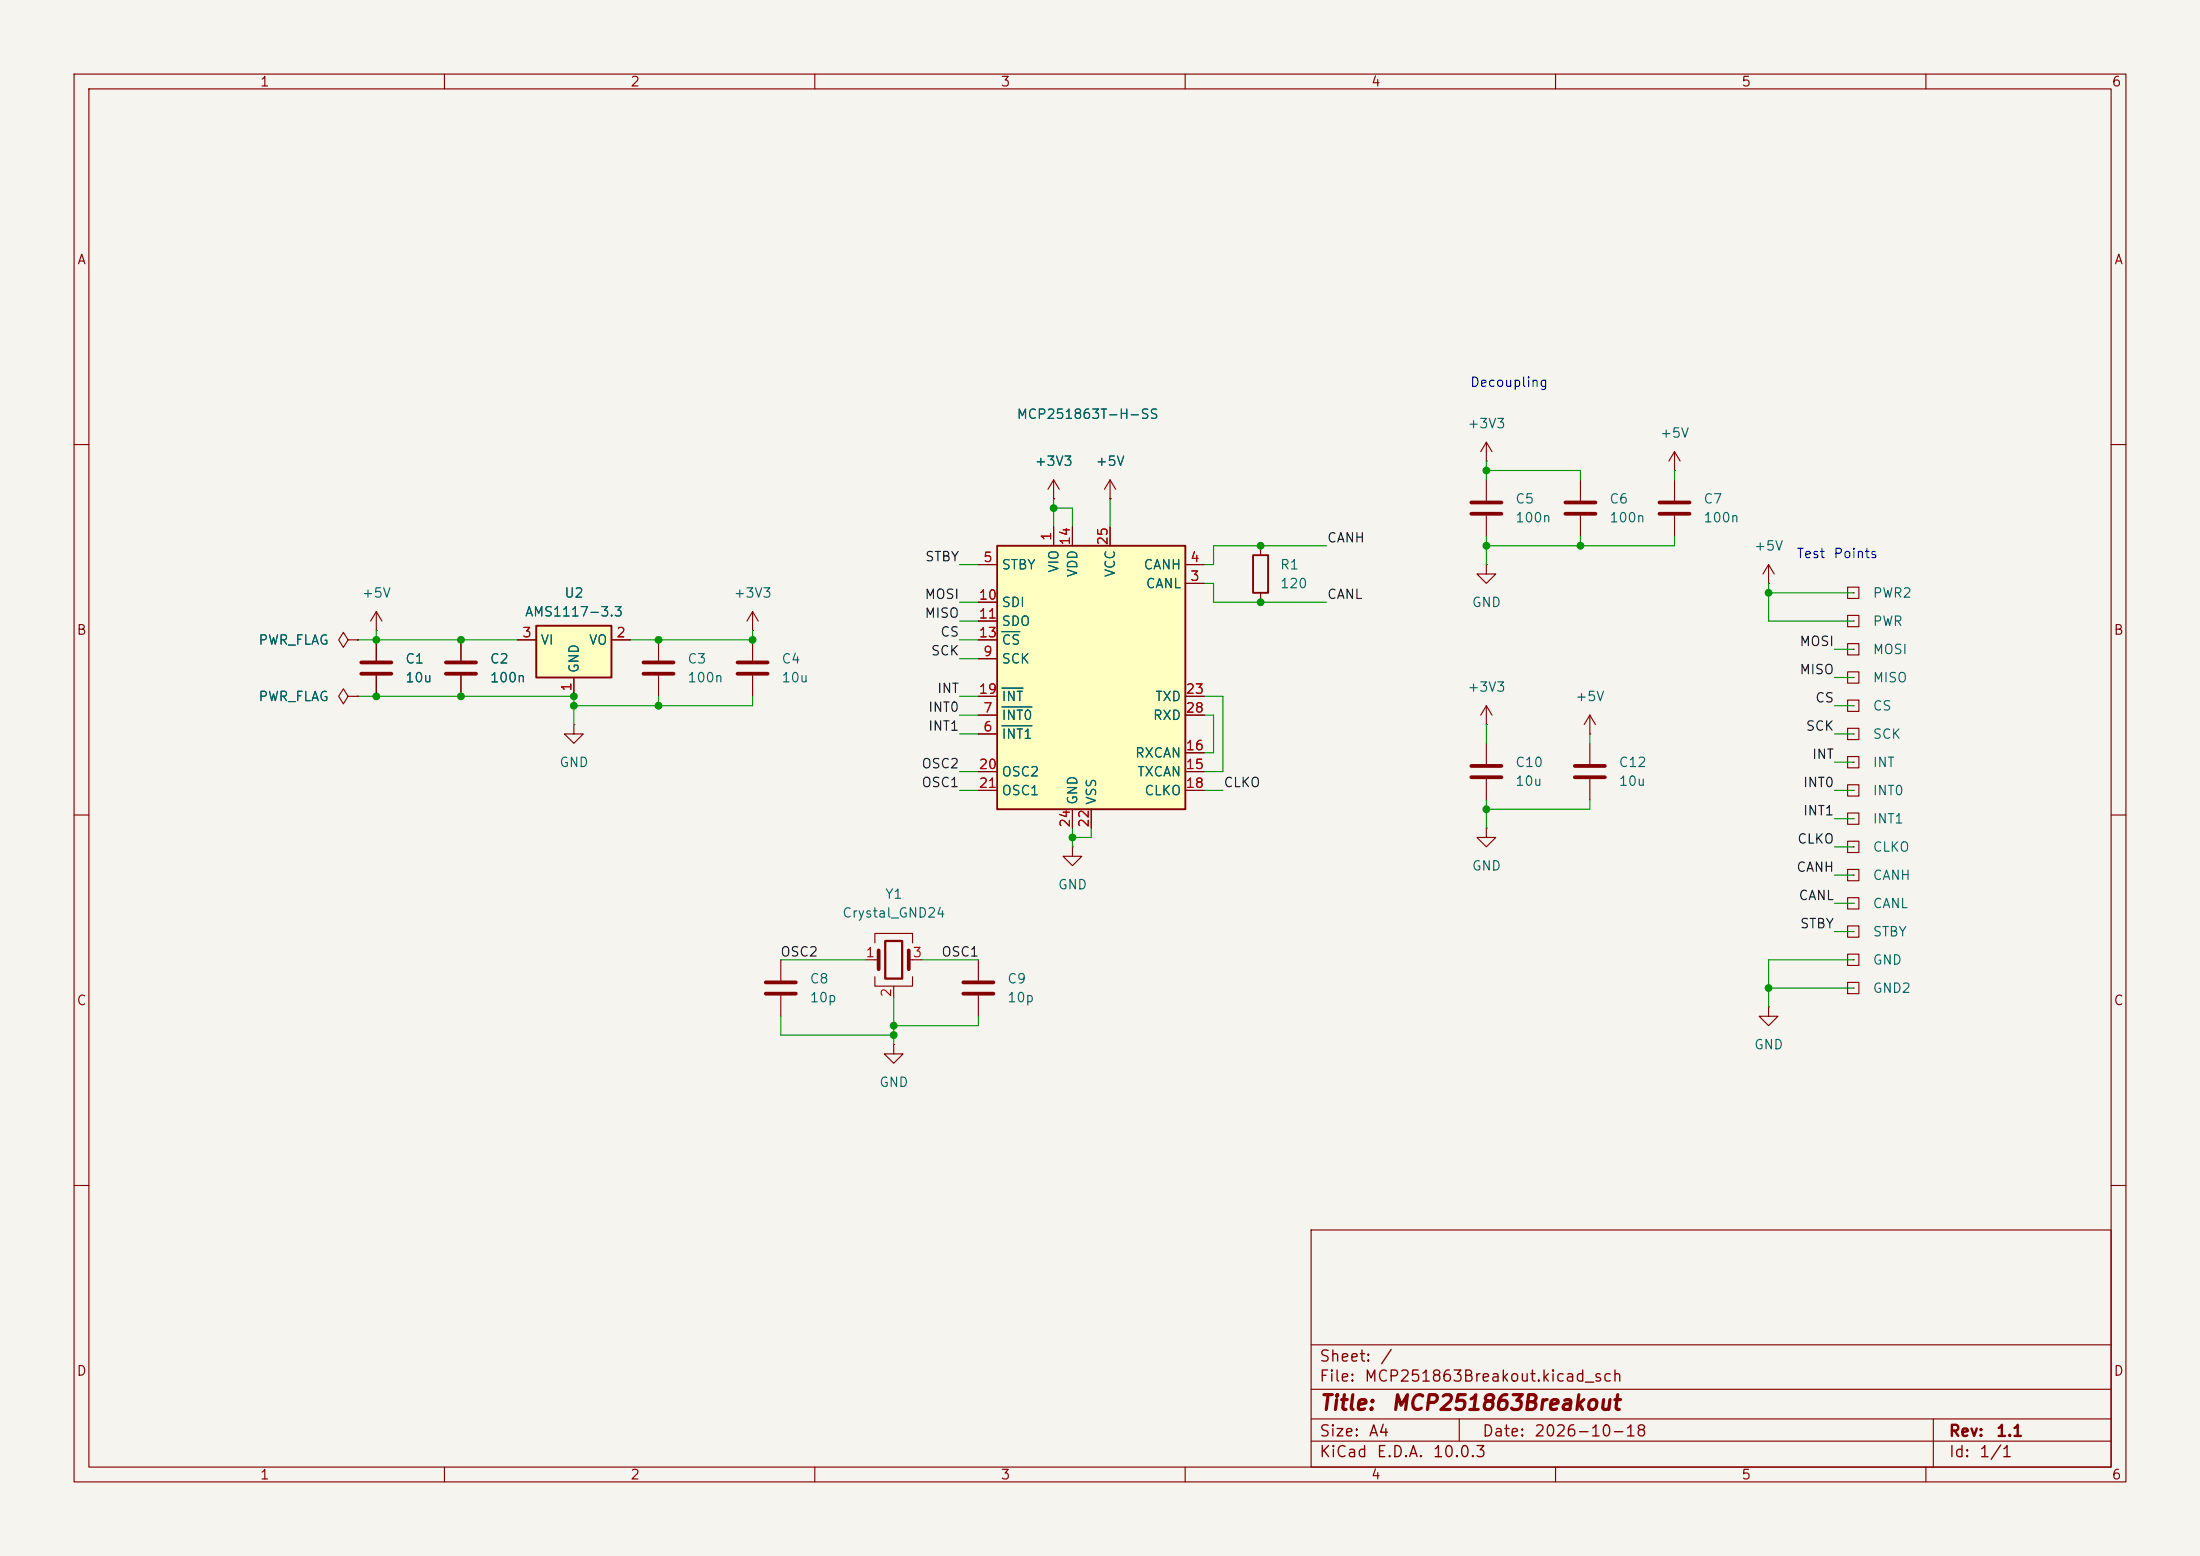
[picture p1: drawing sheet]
<svg xmlns="http://www.w3.org/2000/svg" width="297mm" height="210mm" viewBox="0 0 297 210" stroke-linecap="round" stroke-linejoin="round" font-family="sans-serif">
<path d="M0 0h297v210h-297z" fill="#f5f4ef" stroke="#f5f4ef" stroke-width=".14"/>
<g fill="none" stroke="#840000" stroke-width=".15">
<path d="M10 10h277v190h-277zM12 12h273v186h-273zM60 10v2M110 10v2M160 10v2M210 10v2M260 10v2M10 60h2M142.2 67.3h.1M142.2 64.8l-.7 1.2M142.2 64.8l.8 1.2M142.2 64.8v2.5"/>
<path d="M149.9 67.3h.1M149.9 64.8l-.8 1.2M149.9 64.8l.7 1.2M149.9 64.8v2.5M285 60h2M249.4 94.5h1.6v1.5h-1.6zM249.4 98.3h1.6v1.5h-1.6zM249.4 90.7h1.6v1.5h-1.6zM250.2 95.3h.1M250.2 99.1h.1M250.2 91.4h.1M10 110h2"/>
<path d="M144.8 114.3v1.3h1.2l-1.2 1.2-1.3-1.2h1.3M144.8 114.3h.1M200.7 111.8v1.2h1.2l-1.2 1.3-1.3-1.3h1.3M200.7 111.8h.1M249.4 113.5h1.6v1.6h-1.6zM249.4 105.9h1.6v1.5h-1.6zM249.4 102.1h1.6v1.5h-1.6zM249.4 109.7h1.6v1.6h-1.6zM250.2 114.3h.1M250.2 106.7h.1M250.2 102.9h.1M250.2 110.5h.1"/>
<path d="M285 110h2M105.4 129.5v2.8M105.4 134.4v2.8M116.8 129.5h1.8M118.1 127.3v-1.3h5.1v1.3M118.1 131.8v1.3h5.1v-1.3M120.6 133.1v1.5M122.7 129.5h1.8M132.1 129.5v2.8M132.1 134.4v2.8M238.8 135.9v1.3h1.2l-1.2 1.2-1.3-1.2h1.3M238.8 135.9h.1"/>
<path d="M249.4 125h1.6v1.5h-1.6zM249.4 121.2h1.6v1.5h-1.6zM249.4 132.6h1.6v1.5h-1.6zM249.4 128.8h1.6v1.5h-1.6zM250.2 125.7h.1M250.2 121.9h.1M250.2 133.4h.1M250.2 129.5h.1M10 160h2M177 166h108v32h-108zM285 160h2M60 198v2"/>
<path d="M110 198v2M160 198v2M177 194.5h108M177 191.5h108M177 187.5h108M177 181.5h108M197 191.5v3M210 198v2M260 198v2M261 191.5v6.5"/>
</g>
<path d="M103.4 132.6h4M103.4 134.1h4M118.6 128.3v2.5M122.7 128.3v2.5M130 132.6h4.1M130 134.1h4.1" fill="none" stroke="#840000" stroke-width=".51"/>
<path d="M119.5 127h2.3v5.1h-2.3z" fill="none" stroke="#840000" stroke-width=".3"/>
<path d="M134.6 73.7h25.4v35.5h-25.4z" fill="#ffffc2"/>
<path d="M134.6 73.7h25.4v35.5h-25.4zM169.2 74.9h2v5.1h-2z" fill="none" stroke="#840000" stroke-width=".25"/>
<g fill="none" stroke="#840000" stroke-width=".15">
<path d="M200.7 59.7v2.5M200.7 59.7l-.8 1.3M200.7 59.7l.7 1.3M132.1 76.2h2.5M142.2 71.1v2.6M144.8 71.1v2.6M149.9 71.1v2.6M160 78.7h2.6M160 76.2h2.6M170.2 73.7v1.2M200.7 62.2h.1M200.7 76.2v1.3h1.2l-1.2 1.2-1.3-1.2h1.3"/>
<path d="M200.7 76.2h.1M200.7 64.8v2.8M200.7 69.6v2.8M213.4 64.8v2.8M213.4 69.6v2.8M226.1 63.5h.1M226.1 61l-.8 1.2M226.1 61l.7 1.2M226.1 61v2.5M77.5 97.8v1.3h1.2l-1.2 1.2-1.3-1.2h1.3M77.5 97.8h.1M88.9 86.4v2.8"/>
<path d="M88.9 91.2v2.8M101.6 85.1h.1M101.6 82.6v2.5M101.6 86.4v2.8M101.6 91.2v2.8M101.6 82.6l-.8 1.2M101.6 82.6l.8 1.2M132.1 99.1h2.5M132.1 96.5h2.5M132.1 88.9h2.5M132.1 81.3h2.5M132.1 83.8h2.5"/>
<path d="M132.1 86.4h2.5M132.1 94h2.5M160 96.5h2.6M160 94h2.6M170.2 80v1.3M200.7 97.8h.1M200.7 95.3l-.8 1.2M200.7 95.3l.7 1.2M200.7 95.3v2.5M132.1 104.1h2.5M132.1 106.7h2.5M144.8 109.2v2.6"/>
<path d="M147.3 109.2v2.6M160 104.1h2.6M160 101.6h2.6M160 106.7h2.6M249.4 117.3h1.6v1.6h-1.6zM250.2 118.1h.1M120.6 141v1.2h1.3l-1.3 1.3-1.2-1.3h1.2M120.6 141h.1"/>
</g>
<path d="M135.3 98h4M135.3 95.4h4M135.3 85.3h2.4M135.3 92.9h2.8" fill="none" stroke="#006464" stroke-width=".15"/>
<path d="M198.6 67.8h4.1M198.6 69.3h4.1M211.3 67.8h4.1M211.3 69.3h4.1M86.9 89.4h4M86.9 90.9h4M99.6 89.4h4M99.6 90.9h4" fill="none" stroke="#840000" stroke-width=".51"/>
<path d="M72.4 84.5h10.1v6.9h-10.1z" fill="#ffffc2"/>
<path d="M72.4 84.5h10.1v6.9h-10.1z" fill="none" stroke="#840000" stroke-width=".25"/>
<g fill="none" stroke="#840000" stroke-width=".15">
<path d="M132.1 76.2h2.5M142.2 67.3h.1M142.2 71.1v2.6M144.8 71.1v2.6M149.9 67.3h.1M149.9 71.1v2.6M160 78.7h2.6M160 76.2h2.6M226.1 64.8v2.8M226.1 69.6v2.8M238.8 78.7h.1M238.8 76.2l-.8 1.3"/>
<path d="M238.8 76.2l.7 1.3M238.8 76.2v2.5M249.4 79.2h1.6v1.6h-1.6zM47 86.4l-.6-1.1-.7 1.1 .7 1 .6-1h1.3M47 94l-.6-1-.7 1 .7 1 .6-1h1.3M48.3 86.4h.1M48.3 94h.1M50.8 85.1h.1M50.8 82.6l-.8 1.2M50.8 82.6l.8 1.2M50.8 82.6v2.5M50.8 86.4v2.8"/>
<path d="M50.8 91.2v2.8M62.2 86.4v2.8M62.2 91.2v2.8M69.8 86.4h2.6M77.5 91.4v2.6M82.5 86.4h2.6M132.1 86.4h2.5M132.1 99.1h2.5M132.1 96.5h2.5M132.1 88.9h2.5M132.1 81.3h2.5M132.1 83.8h2.5"/>
<path d="M132.1 94h2.5M160 96.5h2.6M160 94h2.6M214.6 99.1h.1M214.6 96.5l-.7 1.3M214.6 96.5l.8 1.3M214.6 96.5v2.6M249.4 86.9h1.6v1.5h-1.6zM249.4 83.1h1.6v1.5h-1.6zM250.2 87.6h.1M250.2 83.8h.1M250.2 80h.1"/>
<path d="M132.1 104.1h2.5M132.1 106.7h2.5M144.8 109.2v2.6M147.3 109.2v2.6M160 104.1h2.6M160 101.6h2.6M160 106.7h2.6M200.7 100.3v2.8M200.7 105.2v2.8M214.6 100.3v2.8M214.6 105.2v2.8"/>
</g>
<path d="M224 67.8h4.1M224 69.3h4.1M48.8 89.4h4M48.8 90.9h4M60.2 89.4h4.1M60.2 90.9h4.1M198.6 103.4h4.1M198.6 104.9h4.1M212.6 103.4h4.1M212.6 104.9h4.1" fill="none" stroke="#840000" stroke-width=".51"/>
<g fill="none" stroke="#009600" stroke-width=".15">
<path d="M129.5 76.2h2.6M142.2 67.3v3.8M142.2 68.6h2.6v2.5M149.9 67.3v3.8M162.6 78.7h1.2v2.6h15.3M179.1 73.7h-15.3v2.5h-1.2M200.7 62.2v2.6M200.7 72.4v3.8M200.7 63.5h12.7v1.3M213.4 72.4v1.3M226.1 72.4v1.3h-25.4M226.1 63.5v1.3"/>
<path d="M238.8 78.7v5.1h11.4M48.3 86.4h21.5M48.3 94h29.2v3.8M50.8 85.1v1.3M88.9 94v1.3M101.6 85.1v1.3h-16.5M101.6 94v1.3h-24.1M129.5 86.4h2.6M129.5 81.3h2.6M129.5 94h2.6M129.5 96.5h2.6M129.5 83.8h2.6"/>
<path d="M129.5 88.9h2.6M129.5 99.1h2.6M162.6 94h2.5v10.1h-2.5M162.6 96.5h1.2v5.1h-1.2M200.7 97.8v2.5M214.6 99.1v1.2M238.8 80h11.4M247.6 95.3h2.6M247.6 99.1h2.6M247.6 87.6h2.6M247.6 91.4h2.6M129.5 106.7h2.6"/>
<path d="M129.5 104.1h2.6M144.8 111.8v2.5M147.3 111.8v1.2h-2.5M162.6 106.7h2.5M200.7 108v3.8M214.6 108v1.2h-13.9M247.6 106.7h2.6M247.6 118.1h2.6M247.6 102.9h2.6M247.6 110.5h2.6M247.6 114.3h2.6M105.4 137.2v2.5h15.2"/>
<path d="M105.4 129.5h11.4M120.6 134.6v6.4M124.5 129.5h7.6M132.1 137.2v1.2h-11.5M238.8 133.4h11.4M247.6 121.9h2.6M247.6 125.7h2.6M250.2 129.5h-11.4v6.4"/>
</g>
<path d="M135.3 98h4M135.3 95.4h4M135.3 85.3h2.4M135.3 92.9h2.8" fill="none" stroke="#006464" stroke-width=".15"/>
<g fill="#009600" stroke="#009600" stroke-width=".14">
<circle cx="88.9" cy="95.3" r=".46"/>
<circle cx="120.6" cy="138.4" r=".46"/>
<circle cx="120.6" cy="139.7" r=".46"/>
<circle cx="200.7" cy="73.7" r=".46"/>
<circle cx="200.7" cy="109.2" r=".46"/>
<circle cx="238.8" cy="80" r=".46"/>
<circle cx="62.2" cy="94" r=".46"/>
<circle cx="62.2" cy="86.4" r=".46"/>
<circle cx="50.8" cy="94" r=".46"/>
<circle cx="50.8" cy="86.4" r=".46"/>
<circle cx="77.5" cy="94" r=".46"/>
<circle cx="77.5" cy="95.3" r=".46"/>
<circle cx="88.9" cy="86.4" r=".46"/>
<circle cx="101.6" cy="86.4" r=".46"/>
<circle cx="200.7" cy="63.5" r=".46"/>
<circle cx="170.2" cy="73.7" r=".46"/>
<circle cx="170.2" cy="81.3" r=".46"/>
<circle cx="213.4" cy="73.7" r=".46"/>
<circle cx="142.2" cy="68.6" r=".46"/>
<circle cx="144.8" cy="113" r=".46"/>
<circle cx="238.8" cy="133.4" r=".46"/>
</g>
<g font-size="2" fill="#840000">
<text x="178" y="190.8">Title:</text>
<text x="187.7" y="190.8">MCP251863Breakout</text>
</g>
<g font-size="1.5" fill="#840000">
<text x="178" y="184.2">Sheet:</text>
<text x="186.2" y="184.2">/</text>
<text x="178" y="186.9">File:</text>
<text x="184.1" y="186.9">MCP251863Breakout.kicad_sch</text>
<text x="178" y="197.1">KiCad</text>
<text x="178" y="194.3">Size:</text>
<text x="184.7" y="194.3">A4</text>
<text x="185.7" y="197.1">E.D.A.</text>
<text x="193.3" y="197.1">10.0.3</text>
<text x="200" y="194.3">Date:</text>
<text x="207" y="194.3">2026-10-18</text>
<text x="263" y="194.3">Rev:</text>
<text x="263" y="197.1">Id:</text>
<text x="267.1" y="197.1">1/1</text>
<text x="269.4" y="194.3">1.1</text>
</g>
<g font-size="1.3" fill="#840000">
<text x="35" y="12">1</text>
<text x="85" y="12">2</text>
<text x="135" y="12">3</text>
<text x="185" y="12">4</text>
<text x="235" y="12">5</text>
<text x="285" y="12">6</text>
<text x="10.3" y="36">A</text>
<text x="285.3" y="36">A</text>
<text x="10.3" y="86">B</text>
<text x="285.3" y="86">B</text>
<text x="10.3" y="136">C</text>
<text x="285.3" y="136">C</text>
<text x="10.3" y="186">D</text>
<text x="285.3" y="186">D</text>
<text x="35" y="200">1</text>
<text x="85" y="200">2</text>
<text x="135" y="200">3</text>
<text x="185" y="200">4</text>
<text x="235" y="200">5</text>
<text x="285" y="200">6</text>
</g>
<g font-size="1.3" fill="#0000c2">
<text x="198.4" y="52.5">Decoupling</text>
<text x="242.5" y="75.7">Test</text>
<text x="247.4" y="75.7">Points</text>
</g>
<g font-size="1.3" fill="#006464">
<text x="137.2" y="56.9">MCP251863T-H-SS</text>
<text x="198" y="58.1">+3V3</text>
<text x="224" y="59.4">+5V</text>
<text x="139.6" y="63.2">+3V3</text>
<text x="147.8" y="63.2">+5V</text>
<text x="204.5" y="68.3">C5</text>
<text x="204.5" y="70.8">100n</text>
<text x="217.2" y="68.3">C6</text>
<text x="217.2" y="70.8">100n</text>
<text x="229.9" y="68.3">C7</text>
<text x="229.9" y="70.8">100n</text>
<text x="135.1" y="77.2">STBY</text>
<text x="143.2" y="77.4" transform="rotate(-90 143.2 77.4)">VIO</text>
<text x="145.8" y="78" transform="rotate(-90 145.8 78)">VDD</text>
<text x="150.8" y="78" transform="rotate(-90 150.8 78)">VCC</text>
<text x="154.3" y="77.2">CANH</text>
<text x="172.7" y="77.2">R1</text>
<text x="236.7" y="74.6">+5V</text>
<text x="48.8" y="81">+5V</text>
<text x="70.8" y="83.5">AMS1117-3.3</text>
<text x="76.1" y="81">U2</text>
<text x="99" y="81">+3V3</text>
<text x="135.1" y="82.3">SDI</text>
<text x="154.6" y="79.7">CANL</text>
<text x="172.7" y="79.7">120</text>
<text x="198.6" y="82.3">GND</text>
<text x="252.7" y="81">PWR2</text>
<text x="34.8" y="87.3">PWR_FLAG</text>
<text x="54.6" y="89.9">C1</text>
<text x="66" y="89.9">C2</text>
<text x="72.9" y="87.3">VI</text>
<text x="79.4" y="87.3">VO</text>
<text x="92.7" y="89.9">C3</text>
<text x="105.4" y="89.9">C4</text>
<text x="135.1" y="89.9">SCK</text>
<text x="135.1" y="84.8">SDO</text>
<text x="135.1" y="87.3">CS</text>
<text x="252.7" y="88.6">MOSI</text>
<text x="252.7" y="84.8">PWR</text>
<text x="34.8" y="95">PWR_FLAG</text>
<text x="54.6" y="92.4">10u</text>
<text x="66" y="92.4">100n</text>
<text x="78.4" y="90.9" transform="rotate(-90 78.4 90.9)">GND</text>
<text x="92.7" y="92.4">100n</text>
<text x="105.4" y="92.4">10u</text>
<text x="135.1" y="95">INT</text>
<text x="155.9" y="95">TXD</text>
<text x="198" y="93.7">+3V3</text>
<text x="212.6" y="95">+5V</text>
<text x="252.7" y="92.4">MISO</text>
<text x="135.1" y="100">INT1</text>
<text x="135.1" y="97.5">INT0</text>
<text x="155.6" y="97.5">RXD</text>
<text x="252.7" y="96.2">CS</text>
<text x="252.7" y="100">SCK</text>
<text x="75.4" y="103.8">GND</text>
<text x="135.1" y="105.1">OSC2</text>
<text x="135.1" y="107.7">OSC1</text>
<text x="153.1" y="102.6">RXCAN</text>
<text x="153.4" y="105.1">TXCAN</text>
<text x="154.4" y="107.7">CLKO</text>
<text x="204.5" y="103.8">C10</text>
<text x="204.5" y="106.4">10u</text>
<text x="218.4" y="103.8">C12</text>
<text x="218.4" y="106.4">10u</text>
<text x="252.7" y="103.8">INT</text>
<text x="252.7" y="107.7">INT0</text>
<text x="145.8" y="108.7" transform="rotate(-90 145.8 108.7)">GND</text>
<text x="148.3" y="108.7" transform="rotate(-90 148.3 108.7)">VSS</text>
<text x="252.7" y="111.5">INT1</text>
<text x="198.6" y="117.8">GND</text>
<text x="252.7" y="115.3">CLKO</text>
<text x="252.7" y="119.1">CANH</text>
<text x="113.6" y="124.2">Crystal_GND24</text>
<text x="119.4" y="121.6">Y1</text>
<text x="142.7" y="120.4">GND</text>
<text x="252.7" y="122.9">CANL</text>
<text x="252.7" y="126.7">STBY</text>
<text x="252.7" y="130.5">GND</text>
<text x="109.2" y="133.1">C8</text>
<text x="109.2" y="135.6">10p</text>
<text x="135.9" y="133.1">C9</text>
<text x="135.9" y="135.6">10p</text>
<text x="252.7" y="134.3">GND2</text>
<text x="236.7" y="141.9">GND</text>
<text x="118.6" y="147">GND</text>
</g>
<g font-size="1.3" fill="#0f0f0f">
<text x="124.8" y="76.1">STBY</text>
<text x="179.1" y="73.5">CANH</text>
<text x="124.7" y="83.7">MISO</text>
<text x="124.7" y="81.2">MOSI</text>
<text x="179.1" y="81.2">CANL</text>
<text x="125.6" y="88.8">SCK</text>
<text x="126.9" y="86.2">CS</text>
<text x="242.9" y="87.5">MOSI</text>
<text x="126.4" y="93.9">INT</text>
<text x="242.9" y="91.3">MISO</text>
<text x="245" y="95.1">CS</text>
<text x="125.2" y="96.4">INT0</text>
<text x="125.2" y="98.9">INT1</text>
<text x="243.7" y="98.9">SCK</text>
<text x="124.3" y="104">OSC2</text>
<text x="124.3" y="106.6">OSC1</text>
<text x="165.1" y="106.6">CLKO</text>
<text x="243.3" y="106.6">INT0</text>
<text x="244.5" y="102.7">INT</text>
<text x="243.3" y="110.4">INT1</text>
<text x="242.4" y="118">CANH</text>
<text x="242.5" y="114.2">CLKO</text>
<text x="242.7" y="121.8">CANL</text>
<text x="242.9" y="125.6">STBY</text>
<text x="105.3" y="129.4">OSC2</text>
<text x="127" y="129.4">OSC1</text>
</g>
<g font-size="1.3" fill="#a90000">
<text x="132.6" y="76.2">5</text>
<text x="142.2" y="73.1" transform="rotate(-90 142.2 73.1)">1</text>
<text x="144.8" y="73.7" transform="rotate(-90 144.8 73.7)">14</text>
<text x="149.8" y="73.7" transform="rotate(-90 149.8 73.7)">25</text>
<text x="160.6" y="76.2">4</text>
<text x="132" y="81.3">10</text>
<text x="132" y="83.8">11</text>
<text x="160.6" y="78.7">3</text>
<text x="70.4" y="86.3">3</text>
<text x="83.1" y="86.3">2</text>
<text x="132" y="86.3">13</text>
<text x="132.6" y="88.9">9</text>
<text x="77.4" y="93.4" transform="rotate(-90 77.4 93.4)">1</text>
<text x="132" y="94">19</text>
<text x="160" y="94">23</text>
<text x="132.6" y="99">6</text>
<text x="132.6" y="96.5">7</text>
<text x="160" y="101.6">16</text>
<text x="160" y="96.5">28</text>
<text x="132" y="104.1">20</text>
<text x="132" y="106.7">21</text>
<text x="160" y="104.1">15</text>
<text x="160" y="106.7">18</text>
<text x="144.8" y="111.8" transform="rotate(-90 144.8 111.8)">24</text>
<text x="147.3" y="111.8" transform="rotate(-90 147.3 111.8)">22</text>
<text x="116.8" y="129.5">1</text>
<text x="123.1" y="129.5">3</text>
<text x="120.6" y="134.7" transform="rotate(-90 120.6 134.7)">2</text>
</g>
</svg>
